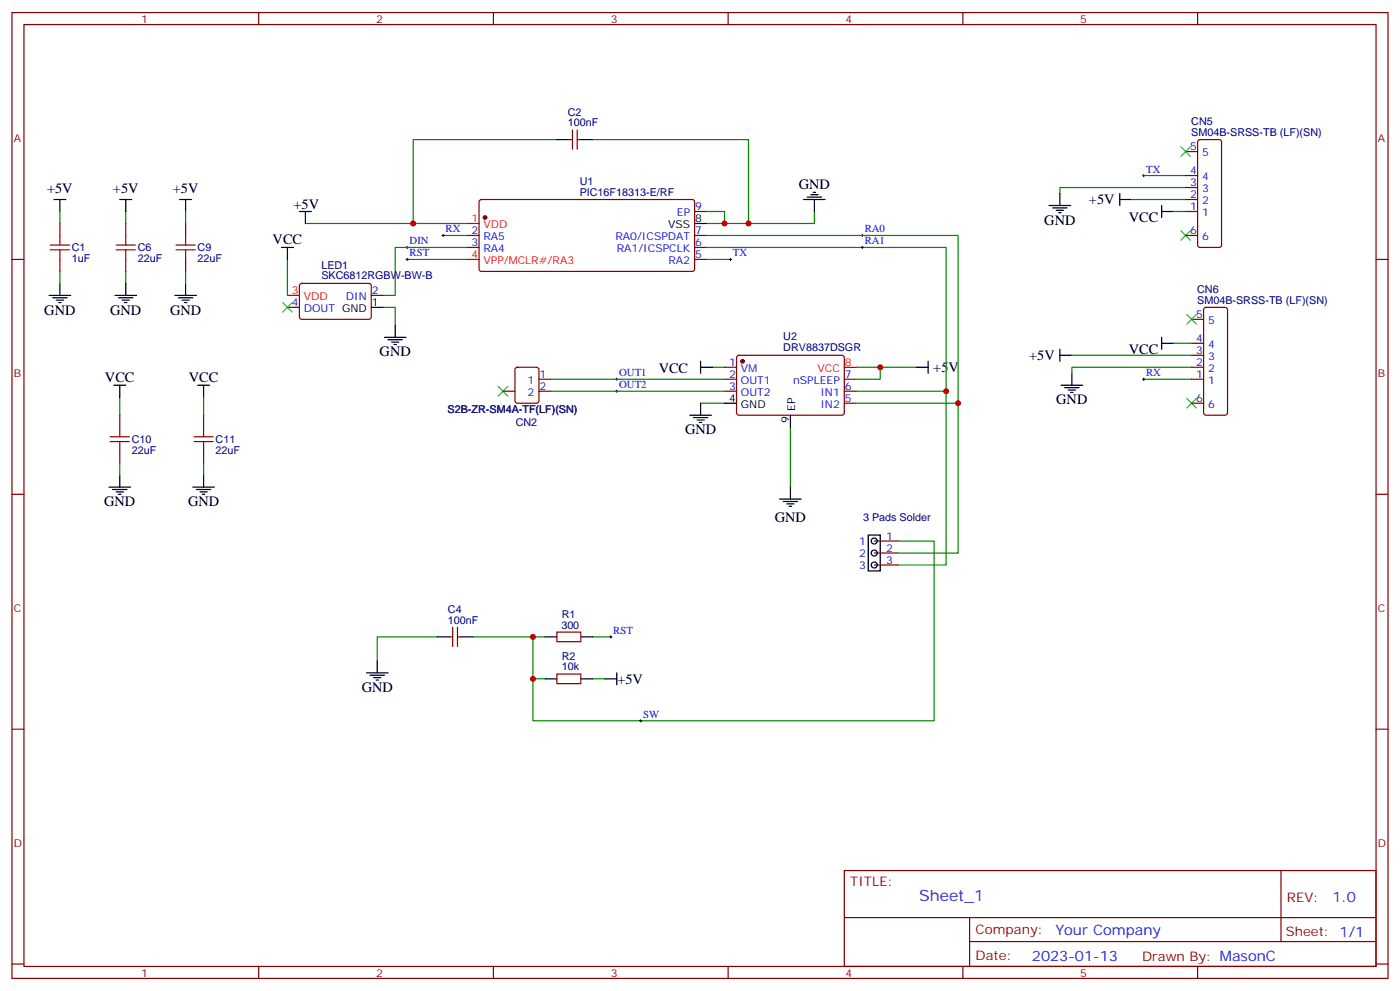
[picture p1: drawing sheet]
<svg xmlns="http://www.w3.org/2000/svg" width="412mm" height="292mm" viewBox="0 0 412 292" stroke-linecap="round" stroke-linejoin="round" font-family="sans-serif">
<g fill="none" stroke="#870000" stroke-width=".35">
<path d="M3.5 3.7h405.4v284.3h-405.4zM7.1 7.2h398.2v277.3h-398.2zM76.2 3.7v3.5M145.3 3.7v3.5M214.5 3.7v3.5M283.6 3.7v3.5M352.8 3.7v3.5M168.6 38.3v5.6M170 38.3v5.6M141.3 58.9l.5-.2 62.4 .1 .4 .6-.1 20.1-.6 .4-62.4-.1-.4-.6v-19.8zM167.6 41.1h1M170 41.1h1.1"/>
<path d="M349.2 58.7h3.6M349.2 55.2h3.6M349.2 51.7h3.6M349.2 44.6h3.6M353 41.3l.5-.2h5.6l.5 .2 .2 .5v30.3l-.2 .5-.5 .2h-5.6l-.5-.2-.2-.5v-30.3zM3.5 76.4h3.6M17.6 65.8v3.5M17.6 76.4v3.5M37 65.8v3.5M37 76.4v3.5M54.7 65.8v3.5M54.7 76.4v3.5"/>
<path d="M137.6 69.3h3.5M137.6 72.8h3.5M204.6 76.4h3.5M204.6 62.3h3.5M204.6 69.3h3.5M204.6 72.8h3.5M349.2 62.3h3.6M349.2 69.3h3.6M405.3 76.4h3.6M84.7 90.5h3.5M88.4 83.6l.5-.2 20 .1 .5 .6-.1 9.5-.6 .4-20.1-.1-.4-.6v-9.2zM109.4 87h3.5"/>
<path d="M351 94h3.5M354.8 90.7l.4-.2h5.7l.5 .2 .2 .5v30.3l-.2 .5-.5 .2h-5.7l-.5-.2-.2-.5v-30.3zM148.2 115.2h3.5M151.9 108.3l.5-.2h5.6l.7 .5v9.4l-.4 .7h-5.9l-.7-.5v-9.4zM158.7 111.7h3.6M158.7 115.2h3.6M213.4 108.1h3.6M213.4 111.7h3.6M213.4 115.2h3.6M217.2 104.8l.5-.2 30.6 .1 .4 .6-.1 16.5-.6 .4h-30.6l-.4-.7v-16.2zM248.7 111.7h3.5M248.7 115.2h3.5"/>
<path d="M248.7 118.7h3.5M351 108.1h3.5M351 111.7h3.5M351 118.7h3.5M351 104.6h3.5M351 101.1h3.5M35.3 122.2v3.6M35.3 132.8v3.5M60 122.2v3.6M60 132.8v3.5M3.5 145.5h3.6M257.5 159.3h7.1"/>
<path d="M405.3 145.5h3.6M257.5 162.8h7.1M257.5 166.3h7.1M132.3 187.5h1M133.3 184.7v5.6M134.8 184.7v5.6M134.8 187.5h1M164 186.1h7.1v2.8h-7.1zM164 198.4h7.1v2.9h-7.1zM3.5 214.7h3.6M405.3 214.7h3.6M248.7 256.3h156.6v28.2h-156.6z"/>
<path d="M377.3 256.3v20.9M248.7 270.1h156.5M285.6 277.2h119.6M285.6 270.1v14.2M3.5 283.8h3.6M76.2 284.5v3.5M145.3 284.5v3.5M214.5 284.5v3.5M283.6 284.5v3.5M352.8 284.5v3.5M405.3 283.8h3.6"/>
</g>
<g fill="none" stroke="#000" stroke-width=".35">
<path d="M15.9 58.7h3.5M17.6 58.7v3.6M35.3 58.7h3.5M37 58.7v3.6M52.9 58.7h3.5M54.7 58.7v3.6M164 41.1h3.6M171.1 41.1h3.5M236.7 58.7h6.4M237.8 58h4.2M238.8 57.3h2.1M239.5 56.6h.7"/>
<path d="M239.9 58.7v3.6M312.2 57v3.5M329.8 58.7h3.6M329.8 57v3.5M82.9 72.8h3.5M84.7 72.8v3.6M88.2 62.3h3.5M90 62.3v3.5M204.6 65.8h3.5M309 60.5h6.4M310.1 61.2h4.2M311.1 61.9h2.2"/>
<path d="M311.9 62.6h.7M342.2 62.3h3.5M342.2 60.5v3.5M14.5 87h6.3M15.5 87.7h4.3M16.6 88.4h2.1M17.3 89.1h.7M17.6 83.4v3.6M33.9 87h6.3M34.9 87.7h4.3M36 88.4h2.1M36.7 89.1h.7"/>
<path d="M37 83.4v3.6M51.5 87h6.4M52.6 87.7h4.2M53.6 88.4h2.1M54.3 89.1h.7M54.7 83.4v3.6M109.4 90.5h3.5M113.2 99.3h6.4M116.4 95.8v3.5M342.2 99.3v3.5M33.5 113.4h3.5M35.3 113.4v3.5"/>
<path d="M58.2 113.4h3.5M60 113.4v3.5M114.3 100h4.2M115.4 100.7h2.1M116.1 101.4h.7M206.4 106.4v3.5M206.4 118.7v3.5M206.4 108.1h3.5M213.4 118.7h3.6M269.9 108.1h3.5M273.4 106.4v3.5M312.2 104.6h3.5"/>
<path d="M312.2 102.8v3.6M312.6 113.4h6.3M313.6 114.1h4.3M314.7 114.8h2.1M315.4 115.5h.7M315.7 109.9v3.5M342.2 101.1h3.5M35.3 139.9v3.5M60 139.9v3.5M203.2 122.2h6.3M204.3 122.9h4.2M205.3 123.6h2.1"/>
<path d="M206 124.4h.7M232.8 122.2v3.6M32.1 143.4h6.4M33.2 144.1h4.2M34.2 144.8h2.1M34.9 145.5h.7M56.8 143.4h6.3M57.9 144.1h4.2M58.9 144.8h2.1M59.6 145.5h.7M229.7 146.9h6.3M230.7 147.6h4.2"/>
<path d="M231.8 148.3h2.1M232.5 149h.7M232.8 143.4v3.5M255.8 157.5h3.5v10.6h-3.5zM107.9 198.1h6.4M109 198.8h4.2M110.1 199.5h2.1M111.1 194.6v3.5M128.8 187.5h3.5M135.8 187.5h3.5M160.5 199.8h3.5M160.5 187.5h3.5"/>
<path d="M171.1 199.8h3.5M171.1 187.5h3.5M178.2 199.8h3.5M181.7 198.1v3.5M110.8 200.2h.7"/>
<circle cx="257.5" cy="159.3" r=".88"/>
<circle cx="257.5" cy="162.8" r=".88"/>
<circle cx="257.5" cy="166.3" r=".88"/>
</g>
<g fill="none" stroke="#008700" stroke-width=".35">
<path d="M164 41.1h-42.3v24.7M174.6 41.1h45.9v24.7M333.4 58.7h15.8M336.9 51.7h12.3M349.2 55.2h-37v1.8M17.6 62.3v3.5M17.6 79.9v3.5M37 62.3v3.5M37 79.9v3.5M54.7 62.3v3.5M54.7 79.9v3.5M84.7 76.4v10.6"/>
<path d="M90 65.8h47.6M119.9 76.4h17.7M130.5 69.3h7.1M137.6 72.8h-21.2v14.2h-3.5M208.1 62.3h5.3v3.5h26.5v-3.5M208.1 72.8h70.6v93.5h-14.1M208.1 69.3h74.1v93.5h-17.6M208.1 65.8h5.3M208.1 76.4h7.1M345.7 62.3h3.5M112.9 90.5h3.5v5.3M35.3 116.9v5.3"/>
<path d="M60 116.9v5.3M162.3 111.7h51.1M162.3 115.2h51.1M206.4 118.7h7M209.9 108.1h3.5M252.2 108.1h17.7M252.2 118.7h30M252.2 115.2h26.5M259.3 108.1v3.6h-7.1M315.7 104.6h35.3M336.9 111.7h14.1M345.7 101.1h5.3"/>
<path d="M351 108.1h-35.3v1.8M35.3 136.3v3.6M60 136.3v3.6M232.8 125.8v17.6M264.6 159.3h10.6v52.9h-118.2v-12.4M128.8 187.5h-17.7v7.1M139.3 187.5h21.2M157 187.5v12.3h3.5M174.6 187.5h5.3M174.6 199.8h3.6"/>
</g>
<g fill="none" stroke="#000" stroke-width=".29">
<path d="M336.5 51.7h.8M336.9 51.3v.7M119.6 76.4h.7M119.6 72.8h.7M119.9 72.5v.7M119.9 76v.7M130.2 69.3h.7M130.5 69v.7M214.8 76.4h.7M215.2 76v.7M253.6 69.3h.8M253.6 72.8h.8"/>
<path d="M254 69v.7M254 72.5v.7M181.3 111.7h.7M181.3 115.2h.7M181.7 111.3v.7M181.7 114.8v.7M336.5 111.7h.8M336.9 111.3v.7M179.6 187.5h.7M179.9 187.1v.8M188.4 212.2h.7M188.7 211.8v.7"/>
</g>
<g fill="#870000" stroke="#870000" stroke-width=".35">
<circle cx="218.7" cy="106.4" r=".53"/>
<circle cx="142.9" cy="64" r=".53"/>
</g>
<path d="M137.6 76.4h3.5M137.6 65.8h3.5M84.7 87h3.5M248.7 108.1h3.5" fill="none" stroke="#f00" stroke-width=".35"/>
<path d="M347.8 43.2l2.9 2.8M350.7 43.2l-2.9 2.8M347.8 67.9l2.9 2.8M350.7 67.9l-2.9 2.8M83.3 89.1l2.8 2.8M86.1 89.1l-2.8 2.8M349.6 92.6l2.8 2.8M352.4 92.6l-2.8 2.8M146.8 113.8l2.8 2.8M149.6 113.8l-2.8 2.8M349.6 117.3l2.8 2.8M352.4 117.3l-2.8 2.8" fill="none" stroke="#3c3" stroke-width=".35"/>
<g fill="none" stroke="#a10000" stroke-width=".35">
<path d="M14.8 73.6h5.7M14.8 72.1h5.7M17.6 69.3v2.8M17.6 73.6v2.8M34.2 73.6h5.7M34.2 72.1h5.7M37 69.3v2.8M37 73.6v2.8M51.9 73.6h5.6M51.9 72.1h5.6M54.7 69.3v2.8M54.7 73.6v2.8"/>
<path d="M32.5 130h5.6M32.5 128.6h5.6M35.3 125.8v2.8M35.3 130v2.8M57.1 130h5.7M57.1 128.6h5.7M60 125.8v2.8M60 130v2.8"/>
</g>
<g fill="#c00">
<circle cx="220.5" cy="65.8" r=".88"/>
<circle cx="121.7" cy="65.8" r=".88"/>
<circle cx="213.4" cy="65.8" r=".88"/>
<circle cx="157" cy="199.8" r=".88"/>
<circle cx="157" cy="187.5" r=".88"/>
<circle cx="259.3" cy="108.1" r=".88"/>
<circle cx="282.2" cy="118.7" r=".88"/>
<circle cx="278.7" cy="115.2" r=".88"/>
</g>
<text font-size="4.6" fill="#00f" x="270.8" y="265.3">Sheet_1</text>
<g font-size="4.2">
<text x="13.9" y="56.7">+5V</text>
<text x="33.3" y="56.7">+5V</text>
<text x="50.9" y="56.7">+5V</text>
<text x="235.3" y="55.6">GND</text>
<text x="86.4" y="61.6">+5V</text>
<text x="320.8" y="60.1">+5V</text>
<text x="332.5" y="65.4">VCC</text>
<text x="80.3" y="71.8">VCC</text>
<text x="307.6" y="66.1">GND</text>
<text x="13.1" y="92.6">GND</text>
<text x="32.5" y="92.6">GND</text>
<text x="50.1" y="92.6">GND</text>
<text x="111.8" y="105">GND</text>
<text x="303.1" y="106">+5V</text>
<text x="332.5" y="104.2">VCC</text>
<text x="30.9" y="112.4">VCC</text>
<text x="55.6" y="112.4">VCC</text>
<text x="194" y="109.9">VCC</text>
<text x="274.9" y="109.5">+5V</text>
<text x="311.1" y="119.1">GND</text>
<text x="201.8" y="127.9">GND</text>
<text x="30.7" y="149">GND</text>
<text x="55.4" y="149">GND</text>
<text x="228.2" y="153.6">GND</text>
<text x="106.5" y="203.7">GND</text>
<text x="181.9" y="201.3">+5V</text>
</g>
<g font-size="4.2" fill="#00f">
<text x="392.5" y="265.6">1.0</text>
<text x="310.9" y="275.1">Your Company</text>
<text x="304" y="282.9">2023-01-13</text>
</g>
<g font-size="3.9" fill="#800">
<text x="250.5" y="260.9">TITLE:</text>
<text x="379.1" y="265.6">REV:</text>
<text x="287.4" y="275.1">Company:</text>
<text x="378.7" y="275.7">Sheet: 1/1</text>
<text x="287.4" y="282.8">Date:</text>
<text x="336.4" y="282.8">Drawn By: MasonC</text>
</g>
<g font-size="3.2" fill="#800">
<text x="41.6" y="6.7">1</text>
<text x="110.8" y="6.7">2</text>
<text x="179.9" y="6.7">3</text>
<text x="249.1" y="6.7">4</text>
<text x="318.2" y="6.7">5</text>
<text x="4.1" y="41.8">A</text>
<text x="405.9" y="41.8">A</text>
<text x="4.1" y="110.9">B</text>
<text x="405.9" y="110.9">B</text>
<text x="4.1" y="180.1">C</text>
<text x="405.9" y="180.1">C</text>
<text x="4.1" y="249.2">D</text>
<text x="405.9" y="249.2">D</text>
<text x="41.6" y="287.5">1</text>
<text x="110.8" y="287.5">2</text>
<text x="179.9" y="287.5">3</text>
<text x="249.1" y="287.5">4</text>
<text x="318.2" y="287.5">5</text>
</g>
<g font-size="3.2" fill="#000080">
<text x="167.2" y="34">C2</text>
<text x="167.2" y="37.2">100nF</text>
<text x="350.9" y="40">SM04B-SRSS-TB (LF)(SN)</text>
<text x="350.9" y="36.8">CN5</text>
<text x="170.8" y="57.6">PIC16F18313-E/RF</text>
<text x="170.8" y="54.4">U1</text>
<text x="21.2" y="77.2">1uF</text>
<text x="21.2" y="74">C1</text>
<text x="40.6" y="77.1">22uF</text>
<text x="40.6" y="74">C6</text>
<text x="58.2" y="77.1">22uF</text>
<text x="58.2" y="74">C9</text>
<text x="94.7" y="82.3">SKC6812RGBW-BW-B</text>
<text x="94.7" y="79">LED1</text>
<text x="352.7" y="89.4">SM04B-SRSS-TB (LF)(SN)</text>
<text x="352.7" y="86.2">CN6</text>
<text x="230.7" y="100.2">U2</text>
<text x="230.7" y="103.4">DRV8837DSGR</text>
<text x="131.8" y="121.6">S2B-ZR-SM4A-TF(LF)(SN)</text>
<text x="151.9" y="125.4">CN2</text>
<text x="38.8" y="130.5">C10</text>
<text x="63.5" y="130.5">C11</text>
<text x="38.8" y="133.6">22uF</text>
<text x="63.5" y="133.6">22uF</text>
<text x="254.2" y="153.3">3 Pads Solder</text>
<text x="132" y="183.6">100nF</text>
<text x="132" y="180.4">C4</text>
<text x="165.4" y="185.1">300</text>
<text x="165.5" y="181.8">R1</text>
<text x="165.5" y="197.4">10k</text>
<text x="165.5" y="194.2">R2</text>
</g>
<g font-size="3.2" fill="#00f">
<text x="350.6" y="44.3">5</text>
<text x="354.1" y="46">5</text>
<text x="337.6" y="50.8">TX</text>
<text x="350.6" y="51.3">4</text>
<text x="354.1" y="53.1">4</text>
<text x="350.6" y="58.4">2</text>
<text x="350.6" y="54.9">3</text>
<text x="354.1" y="56.6">3</text>
<text x="199.4" y="63.7">EP</text>
<text x="204.8" y="61.9">9</text>
<text x="350.6" y="61.9">1</text>
<text x="354.1" y="63.7">1</text>
<text x="354.1" y="60.1">2</text>
<text x="120.6" y="72">DIN</text>
<text x="131.2" y="68.4">RX</text>
<text x="138.9" y="69">2</text>
<text x="142.4" y="70.7">RA5</text>
<text x="181.3" y="70.7">RA0/ICSPDAT</text>
<text x="204.8" y="69">7</text>
<text x="254.7" y="68.4">RA0</text>
<text x="254.7" y="72">RA1</text>
<text x="350.6" y="69">6</text>
<text x="354.1" y="70.7">6</text>
<text x="120.6" y="75.5">RST</text>
<text x="138.9" y="72.5">3</text>
<text x="142.4" y="74.3">RA4</text>
<text x="181.7" y="74.3">RA1/ICSPCLK</text>
<text x="196.9" y="77.8">RA2</text>
<text x="204.8" y="72.5">6</text>
<text x="204.8" y="76">5</text>
<text x="215.9" y="75.5">TX</text>
<text x="101.9" y="88.4">DIN</text>
<text x="109.5" y="86.6">2</text>
<text x="86" y="90.1">4</text>
<text x="89.5" y="91.9">DOUT GND</text>
<text x="352.3" y="93.7">5</text>
<text x="355.8" y="95.4">5</text>
<text x="352.3" y="100.7">4</text>
<text x="214.8" y="107.8">1</text>
<text x="352.3" y="107.8">2</text>
<text x="352.3" y="104.2">3</text>
<text x="355.8" y="106">3</text>
<text x="355.8" y="102.5">4</text>
<text x="155.4" y="113.1">1</text>
<text x="158.9" y="111.3">1</text>
<text x="182.4" y="110.8">OUT1</text>
<text x="214.8" y="111.3">2</text>
<text x="218.3" y="109.5">VM</text>
<text x="218.3" y="113.1">OUT1</text>
<text x="233.6" y="113.1">nSPLEEP</text>
<text x="248.9" y="111.3">7</text>
<text x="337.6" y="110.8">RX</text>
<text x="352.3" y="111.3">1</text>
<text x="355.8" y="113.1">1</text>
<text x="355.8" y="109.5">2</text>
<text x="155.4" y="116.6">2</text>
<text x="158.9" y="114.8">2</text>
<text x="182.4" y="114.3">OUT2</text>
<text x="214.8" y="114.8">3</text>
<text x="218.3" y="116.6">OUT2</text>
<text x="241.7" y="116.6">IN1</text>
<text x="248.9" y="118.4">5</text>
<text x="248.9" y="114.8">6</text>
<text x="352.3" y="118.4">6</text>
<text x="241.7" y="120.1">IN2</text>
<text x="355.8" y="120.1">6</text>
<text x="253" y="160.3">1</text>
<text x="261.1" y="158.9">1</text>
<text x="253" y="163.9">2</text>
<text x="253" y="167.4">3</text>
<text x="261.1" y="162.5">2</text>
<text x="261.1" y="166">3</text>
<text x="180.6" y="186.6">RST</text>
<text x="189.4" y="211.3">SW</text>
</g>
<g font-size="3.2" fill="#f00">
<text x="138.9" y="65.4">1</text>
<text x="142.4" y="67.2">VDD</text>
<text x="138.9" y="76">4</text>
<text x="142.4" y="77.8">VPP/MCLR#/RA3</text>
<text x="86" y="86.6">3</text>
<text x="89.5" y="88.4">VDD</text>
<text x="248.9" y="107.8">8</text>
<text x="240.8" y="109.5">VCC</text>
</g>
<g font-size="3.2">
<text x="204.8" y="65.4">8</text>
<text x="196.8" y="67.2">VSS</text>
<text x="109.5" y="90.1">1</text>
<text x="214.8" y="118.4">4</text>
<text x="218.3" y="120.1">GND</text>
<text x="232.5" y="124.4" transform="rotate(-90 232.5 124.4)">9</text>
<text x="234.2" y="120.9" transform="rotate(-90 234.2 120.9)">EP</text>
</g>
</svg>
